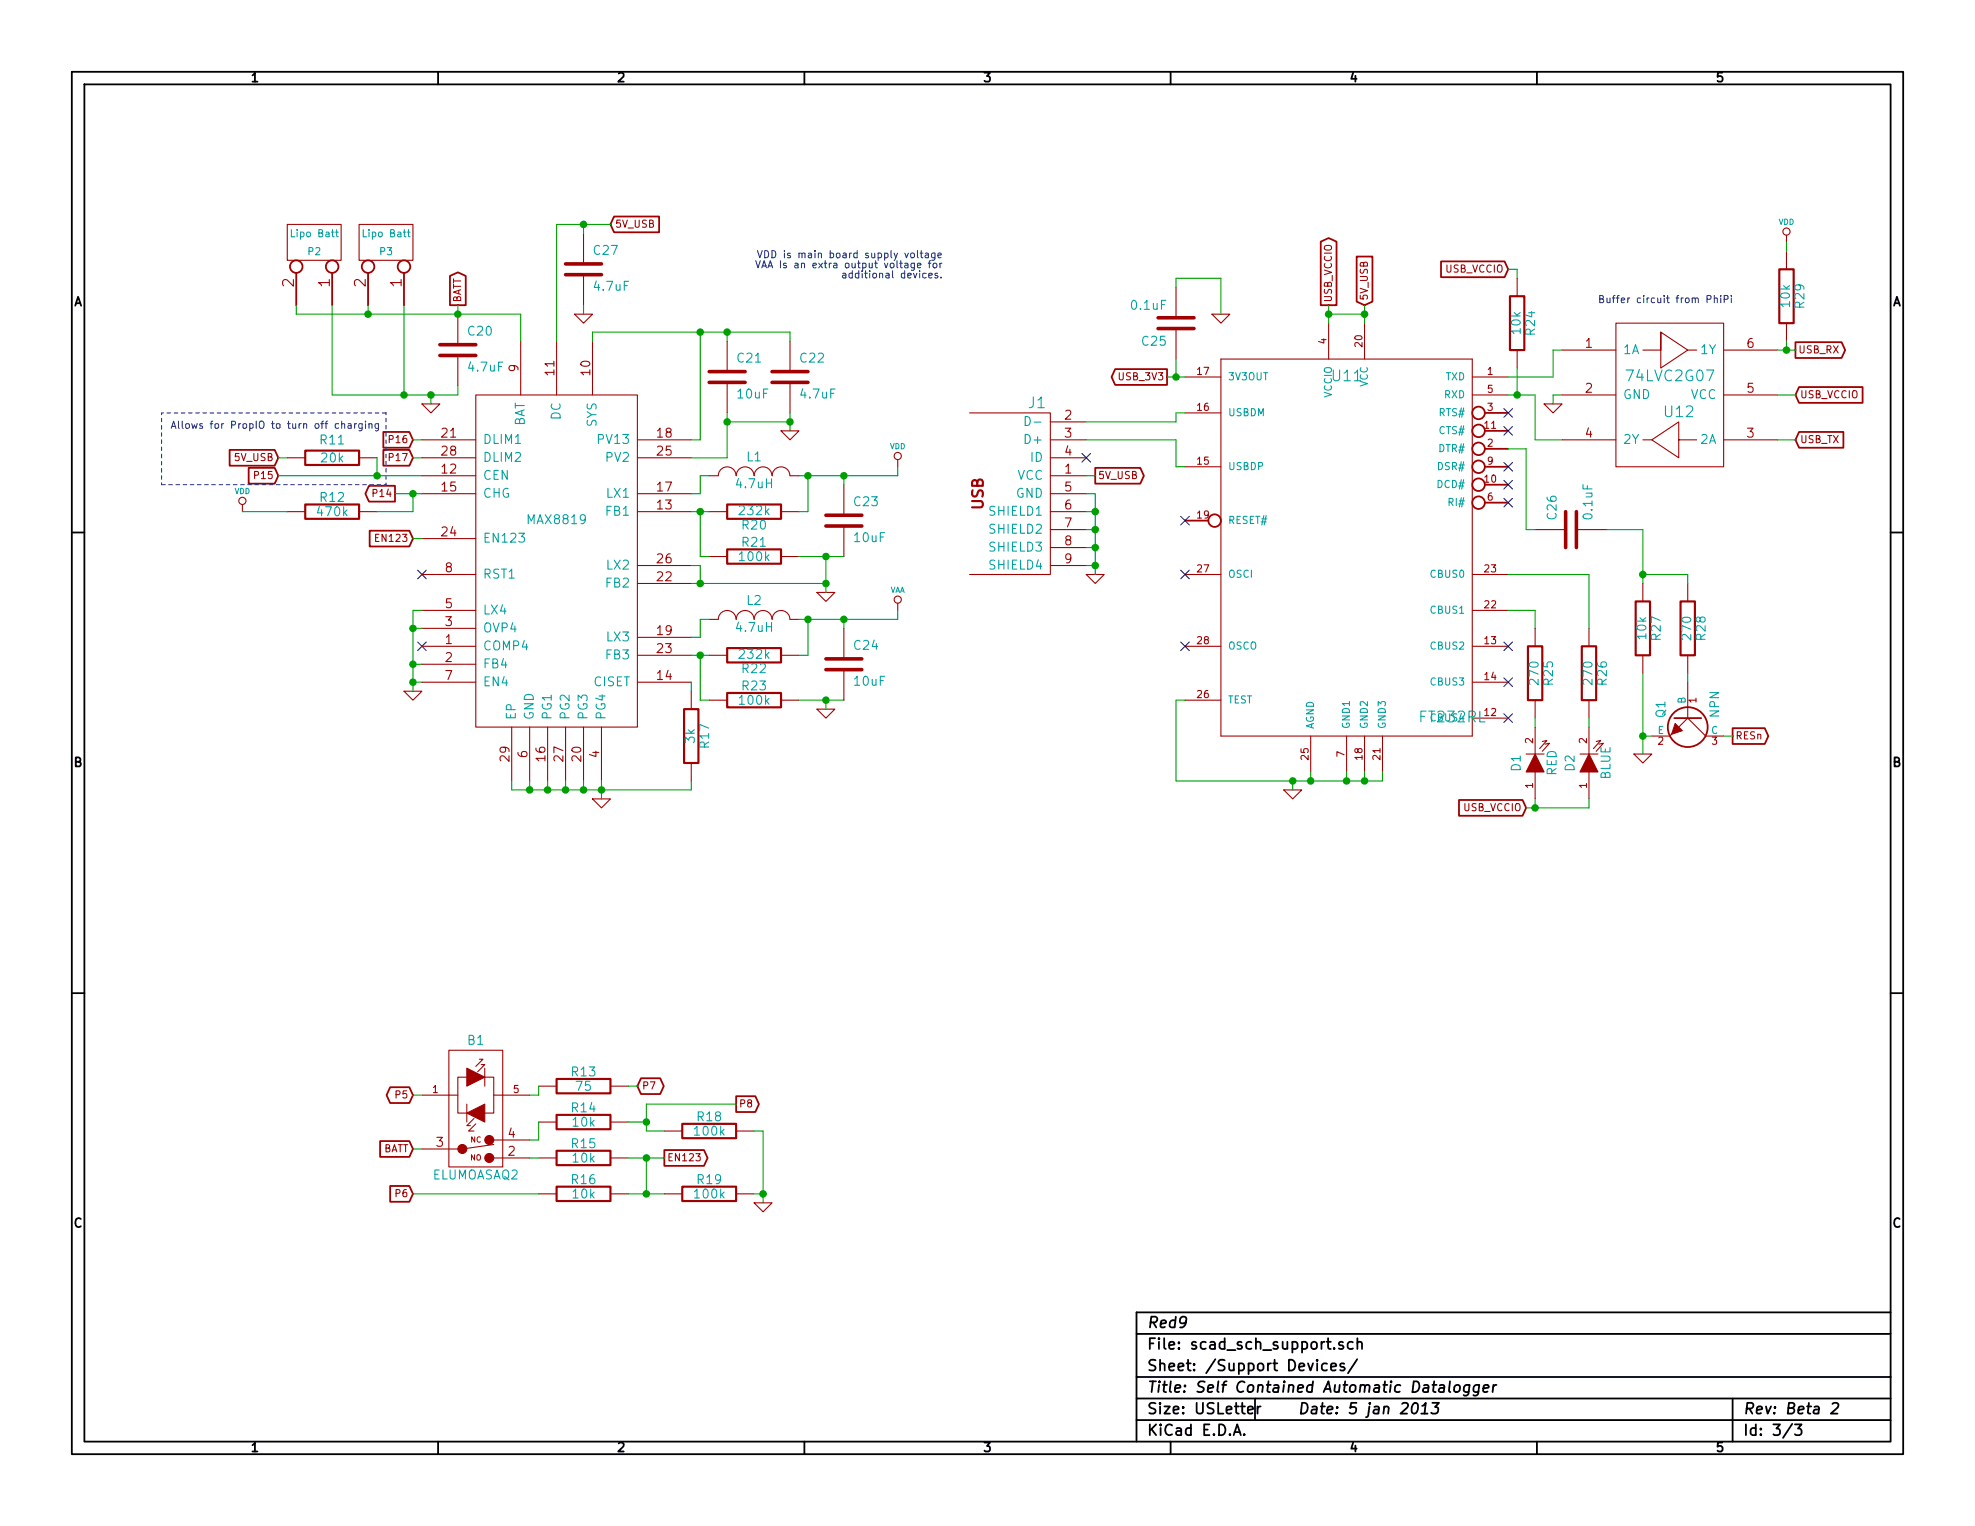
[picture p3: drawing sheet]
<svg xmlns="http://www.w3.org/2000/svg" width="279mm" height="216mm" viewBox="0 0 279 216" stroke-linecap="round" stroke-linejoin="round" font-family="sans-serif">
<g fill="none" stroke="#000" stroke-width=".25">
<path d="M10.2 10.2h259v195.5h-259zM11.9 11.9h255.6v192.1h-255.6zM62 10.2v1.7M113.8 10.2v1.7M165.6 10.2v1.7M217.4 10.2v1.7M10.2 75.3h1.7M267.5 75.3h1.7M10.2 140.5h1.7M267.5 140.5h1.7M160.8 188.7h106.7M160.8 194.8h106.7"/>
<path d="M160.8 197.9h106.7M176.5 199.5l.8-.1-.1-.3-.4-.1-.3 .2 .1 .7 .2 .1 .4-.1M177.5 197.9v3M177.9 199v1M178.3 199l-.2 .1-.2 .2M187.7 193a.48 .48 0 0 0-.6 0l-.1 .6a.48 .48 0 0 0 .7 .2M188.3 193.4l.7-.1v-.3l-.5-.1-.2 .2 .1 .7 .1 .1 .5-.1M188.7 190.7l.1 .1-.1 .1v-.1v-.1v.2M190 189.9l-.4-.1-.2 .3 .1 .2 .5 .1 .1 .2-.1 .2-.1 .1-.5-.1M190.2 193l-.4-.1-.2 .2 .1 .2 .5 .2v.1v.2l-.2 .1-.4-.1M191.4 189.9a.48 .48 0 0 0-.7 .1v.6a.48 .48 0 0 0 .7 .2M192 192.3l-1.3 2"/>
<path d="M192 190a.38 .38 0 0 1 .7 .1v.8M192 189.3v1.6M199.9 198.6a.35 .35 0 0 1 .4-.1 .35 .35 0 0 1 .3 .3 .87 .87 0 0 1-.6 1.2l-.2-.1a1.14 1.14 0 0 1 .1-1.3zM201.1 200h.9M201.2 198.9l.5-.4-.2 1.5M202.6 198.5h1l-.6 .6a.38 .38 0 0 1 .5 .3l-.1 .3-.3 .3h-.4l-.2-.1M203.7 196l.2-.1 .4 .1v.2l-.1 .8M204.3 196.3l-.5 .1a.35 .35 0 0 0-.2 .5l.1 .1 .5-.1M205.1 195.4l-.1 1.3 .2 .3M205.9 196a.38 .38 0 0 1 .7 .2l-.2 .6a.41 .41 0 0 1-.7-.1v-.5zM207.9 196a.51 .51 0 0 0-.8 .2v.6a.53 .53 0 0 0 .7 .1M207.9 195.9l-.2 1.3-.1 .1a.45 .45 0 0 1-.5 .1"/>
<path d="M209.2 196a.51 .51 0 0 0-.7 .2v.6a.53 .53 0 0 0 .6 .1M209.3 195.9l-.2 1.3-.1 .1a.45 .45 0 0 1-.6 .1M209.8 196.4l.8-.1-.1-.3-.1-.1-.4 .1-.2 .7 .2 .3 .4-.1M211.3 195.9l-.1 1.1M211.7 195.9l-.3 .1-.2 .2M245.1 197.9v6.1M259.2 198.6l.3-.1h.3a.32 .32 0 0 1 .3 .4l-.1 .2-1 .9h.9M267.5 185.7h-106.7v18.3M62 204v1.7M113.8 204v1.7M160.8 200.9h106.7M165.6 204v1.7"/>
<path d="M174.5 203l.5-1.5 .5 1.5M174.7 202.6h.7M176 202.9l.1 .1h-.1h-.1l.1-.1v.1M217.4 204v1.7M253.5 201.4l-1.3 2M253.9 201.5h1l-.5 .6a.42 .42 0 0 1 .5 .3v.4l-.2 .2h-.6l-.2-.1"/>
</g>
<g fill="none" stroke="#a00000" stroke-width=".15">
<path d="M40.6 31.8h7.7v5h-7.7zM50.8 31.8h7.6v5h-7.6zM82.5 33v4.3M82.5 38.9v4.3M214.6 39.4v2.5M252.7 33.3v1M252.7 35.6v2.5M59.7 57.2h2.5l-1.2 1.2zM64.8 44.5v4.3M64.8 50.3v4.3M67.3 55.9h22.9v47h-22.9zM73.7 48.3v7.6"/>
<path d="M78.7 48.3v7.6M81.3 44.5h2.5l-1.3 1.2zM83.8 48.3v7.6M102.9 48.3v4.3M102.9 54.1v4.3M111.8 48.3v4.3M111.8 54.1v4.3M137.2 58.4h11.4v22.9h-11.4M148.6 59.7h5.1M166.4 40.6v4.4M166.4 46.5v4.3M167.6 53.3h5.1"/>
<path d="M167.6 58.4h5.1M171.4 44.5h2.6l-1.3 1.2zM172.7 50.8h35.6v53.3h-35.6zM188 45.7v5.1M193 45.7v5.1M208.3 53.3h5.1M208.3 55.9h5.1M214.6 49.5v2.6M218.4 57.2h2.6l-1.3 1.2zM221 55.9h7.6M221 49.5h7.6M228.6 45.7h15.2v20.3h-15.2z"/>
<path d="M234.9 47v5.1l3.9-2.6-3.9-2.5v2.5h-2.5M238.8 49.5h1.2M243.8 55.9h7.7M243.8 49.5h7.7M252.7 45.7v2.6M34.3 71.4v1M40.6 72.4h2.6M40.6 64.8h2.6M50.8 72.4h2.5M50.8 64.8h2.5M59.7 67.3h7.6M59.7 64.8h7.6"/>
<path d="M59.7 62.2h7.6M59.7 69.9h7.6M59.7 76.2h7.6M90.2 72.4h7.6M90.2 64.8h7.6M90.2 62.2h7.6M90.2 69.9h7.6M100.3 67.3h1.3a1.26 1.26 0 0 1 1.3-1.3 1.26 1.26 0 0 1 1.2 1.3 1.27 1.27 0 0 1 1.3-1.3 1.27 1.27 0 0 1 1.3 1.3M100.3 72.4h2.6M100.3 78.7h2.6M106.7 67.3a1.26 1.26 0 0 1 1.3-1.3 1.26 1.26 0 0 1 1.2 1.3M109.2 67.3a1.26 1.26 0 0 1 1.3-1.3 1.26 1.26 0 0 1 1.3 1.3h1.2"/>
<path d="M110.5 61h2.5l-1.2 1.2zM110.5 72.4h2.5M110.5 78.7h2.5M119.4 68.6v4.3M119.4 74.4v4.3M127 65v1M148.6 67.3h5.1M148.6 72.4h5.1M148.6 64.8h5.1M148.6 74.9h5.1M148.6 62.2h5.1M148.6 69.9h5.1"/>
<path d="M148.6 77.5h5.1M167.6 66h5.1M217.2 74.9h4.3M221 62.2h7.6M223 74.9h4.3M232.4 62.2h1.3M237.5 62.2v2.6l-3.8-2.6 3.8-2.5v2.5h2.5M243.8 62.2h7.7M57.1 97.8h2.6l-1.3 1.3zM59.7 86.4h7.6M59.7 91.4h7.6M59.7 81.3h7.6"/>
<path d="M59.7 96.5h7.6M59.7 94h7.6M59.7 88.9h7.6M90.2 96.5h7.6M90.2 80h7.6M90.2 92.7h7.6M90.2 82.6h7.6M90.2 90.2h7.6M97.8 97.8v2.5M100.3 87.6h1.3a1.26 1.26 0 0 1 1.3-1.2 1.26 1.26 0 0 1 1.2 1.2 1.27 1.27 0 0 1 1.3-1.2 1.27 1.27 0 0 1 1.3 1.2M100.3 99.1h2.6M100.3 92.7h2.6"/>
<path d="M106.7 87.6a1.26 1.26 0 0 1 1.3-1.2 1.26 1.26 0 0 1 1.2 1.2M109.2 87.6a1.26 1.26 0 0 1 1.3-1.2 1.26 1.26 0 0 1 1.3 1.2h1.2M110.5 99.1h2.5M110.5 92.7h2.5M115.6 83.8h2.5l-1.3 1.3zM119.4 88.9v4.3M119.4 94.7v4.4M127 85.3v1.1M148.6 80h5.1M153.7 81.3h2.5l-1.3 1.3zM167.6 91.4h5.1M167.6 81.3h5.1"/>
<path d="M167.6 99.1h5.1M208.3 86.4h5.1M208.3 91.4h5.1M208.3 81.3h5.1M208.3 96.5h5.1M217.2 88.9v2.5M217.2 99.1v2.5M224.8 88.9v2.5M224.8 99.1v2.5M232.4 82.6v2.5M232.4 92.7v2.6M238.8 82.6v2.5"/>
<path d="M238.8 92.7v2.6M238.8 96.5v5.1M72.4 102.9v7.6M74.9 102.9v7.6M77.5 102.9v7.6M80 102.9v7.6M82.5 102.9v7.6M83.8 113h2.6l-1.3 1.3zM85.1 102.9v7.6M97.8 108v2.5M115.6 100.3h2.5l-1.3 1.3zM181.6 111.8h2.5l-1.2 1.2z"/>
<path d="M185.4 104.1v5.1M190.5 104.1v5.1M193 104.1v5.1M195.6 104.1v5.1M208.3 101.6h5.1M215.9 106.7h2.5M217.2 102.9v3.8M217.2 109.2v3.8M218.2 104.9l.6-.1-1 1.1M218.6 105.3l.6-.1-1 1.1M223.5 106.7h2.6M224.8 102.9v3.8"/>
<path d="M224.8 109.2v3.8M225.8 104.9l.6-.1-1 1.1M226.2 105.3l.6-.1-1 1.1M231.1 106.7h2.6l-1.3 1.3zM236.5 103.9l-.3 .2h-2.5M238.8 101.6l-1.3 1.3M238.8 101.6l2.5 2.5h2.5M59.7 154.9h5.1M63.5 148.6h7.6v16.5h-7.6zM66 152.4h-1.2v5.1h1.2M66 156.2v2.6M67.1 158.2l-1.1 1.1h.5"/>
<path d="M67.3 159l-1 1h.8M67.8 149.9h.5l-1 1M68.1 150.6h.5l-1 1M68.6 152.4h1.2v2.5h5.1M68.6 151.1v2.6M69.8 154.9v2.6h-1.2M76.2 153.7h2.5M76.2 158.8h2.5M86.4 153.7h2.5M86.4 158.8h2.5M59.7 162.6h5.1M69.8 163.8h5.1"/>
<path d="M69.8 161.9l-4.4 .7M69.8 161.3h5.1M76.2 168.9h2.5M76.2 163.8h2.5M86.4 168.9h2.5M86.4 163.8h2.5M94 168.9h2.5M94 160h2.5M104.1 168.9h2.6M104.1 160h2.6M106.7 170.2h2.5l-1.3 1.3z"/>
<circle cx="252.7" cy="32.8" r=".51"/>
<circle cx="34.3" cy="70.9" r=".51"/>
<circle cx="127" cy="64.5" r=".51"/>
<circle cx="127" cy="84.8" r=".51"/>
</g>
<g fill="none" stroke="#a00000" stroke-width=".25">
<path d="M41.9 38.6v4.6M47 38.6v4.6M52.1 38.6v4.6M57.1 38.6v4.6M63.7 39l1.1-.5 1.1 .5v4.2h-2.2zM86.9 30.6h6.3v2.3h-6.3l-.5-1.1zM186.8 34.2l1.2-.5 1.1 .5v9h-2.3zM191.9 36.3h2.3v6.4l-1.2 .5-1.1-.5zM203.9 37h9l.5 1.1-.5 1.1h-9zM157.8 52.2h7.3v2.3h-7.3l-.5-1.2zM210.1 58.4h3.3M254 48.4h6.5l.5 1.1-.5 1.1h-6.5z"/>
<path d="M254.5 54.8h9v2.2h-9l-.5-1.1zM32.5 63.7h6.4l.5 1.1-.5 1.1h-6.4zM35.2 66.2h3.7l.5 1.1-.5 1.1h-3.7zM52.2 68.7h3.7v2.3h-3.7l-.5-1.1zM52.3 75.1h5.6l.5 1.1-.5 1.1h-5.6zM54.2 61.1h3.7l.5 1.1-.5 1.1h-3.7zM54.2 63.7h3.7l.5 1.1-.5 1.1h-3.7zM154.9 66.2h6.4l.5 1.1-.5 1.1h-6.4zM167.6 73.7h3.3M210.1 63.5h3.3M210.1 71.1h3.3M210.1 66h3.3"/>
<path d="M210.1 68.6h3.3M210.1 61h3.3M254.5 61.1h6.3v2.2h-6.3l-.5-1.1zM206.4 113.2h9l.5 1.1-.5 1.1h-9zM236.9 101.6h3.8M245.1 103h4.6l.5 1.1-.5 1.2h-4.6zM55.2 153.8h2.7l.5 1.1-.5 1.2h-2.7l-.5-1.2zM90.7 152.6h2.7l.5 1.1-.5 1.1h-2.7l-.5-1.1zM104.1 155.1h2.8l.5 1.1-.5 1.1h-2.8zM53.8 161.4h4.1l.5 1.2-.5 1.1h-4.1zM55.2 167.8h2.7l.5 1.1-.5 1.1h-2.7zM94 162.7h5.6l.5 1.1-.5 1.1h-5.6z"/>
<circle cx="41.9" cy="37.7" r=".89"/>
<circle cx="47" cy="37.7" r=".89"/>
<circle cx="52.1" cy="37.7" r=".89"/>
<circle cx="57.1" cy="37.7" r=".89"/>
<circle cx="209.2" cy="58.4" r=".89"/>
<circle cx="171.8" cy="73.7" r=".89"/>
<circle cx="209.2" cy="71.1" r=".89"/>
<circle cx="209.2" cy="66" r=".89"/>
<circle cx="209.2" cy="68.6" r=".89"/>
<circle cx="209.2" cy="63.5" r=".89"/>
<circle cx="209.2" cy="61" r=".89"/>
<circle cx="238.8" cy="102.9" r="2.82"/>
</g>
<path d="M47.5 32.8h.4M47.6 32.5v.9l.3 .1M57.6 32.8h.4M57.8 32.5v.9l.2 .1M145 58.9a.66 .66 0 0 1 .7 .5 .66 .66 0 0 1-.4 .8h-.3zM146.3 59.7h1" fill="none" stroke="#00a0a0" stroke-width=".15"/>
<g fill="none" stroke="#a00000" stroke-width=".3">
<path d="M251.7 38.1h2v7.6h-2zM213.6 41.9h2v7.6h-2zM43.2 63.8h7.6v2h-7.6zM43.2 71.4h7.6v2h-7.6zM102.9 71.4h7.6v2h-7.6zM102.9 77.7h7.6v2.1h-7.6zM102.9 91.7h7.6v2h-7.6zM102.9 98h7.6v2.1h-7.6zM216.2 91.4h2v7.7h-2zM223.8 91.4h2v7.7h-2zM231.4 85.1h2v7.6h-2zM237.7 85.1h2.1v7.6h-2.1z"/>
<path d="M96.8 100.3h2v7.7h-2zM78.7 152.7h7.7v2h-7.7zM78.7 157.7h7.7v2.1h-7.7zM96.5 159h7.6v2h-7.6zM78.7 162.8h7.7v2h-7.7zM78.7 167.9h7.7v2h-7.7zM96.5 167.9h7.6v2h-7.6z"/>
</g>
<g fill="none" stroke="#0000c0" stroke-width=".15">
<path d="M212.8 57.8l1.2 1.2M214 57.8l-1.2 1.2M153.1 64.2l1.2 1.2M154.3 64.2l-1.2 1.2M167 73.1l1.2 1.2M168.2 73.1l-1.2 1.2M212.8 60.4l1.2 1.2M212.8 65.4l1.2 1.2M212.8 68l1.2 1.2M212.8 70.5l1.2 1.2M214 60.4l-1.2 1.2M214 65.4l-1.2 1.2"/>
<path d="M214 68l-1.2 1.2M214 70.5l-1.2 1.2M59.1 90.8l1.2 1.2M59.1 80.7l1.2 1.2M60.3 90.8l-1.2 1.2M60.3 80.7l-1.2 1.2M167 80.7l1.2 1.2M167 90.8l1.2 1.2M168.2 80.7l-1.2 1.2M168.2 90.8l-1.2 1.2M212.8 90.8l1.2 1.2M212.8 95.9l1.2 1.2"/>
<path d="M214 90.8l-1.2 1.2M214 95.9l-1.2 1.2M212.8 101l1.2 1.2M214 101l-1.2 1.2"/>
</g>
<g fill="#a00000" stroke="#a00000" stroke-width=".15">
<path d="M217.2 106.7l1.2 2.5h-2.5z"/>
<path d="M224.8 106.7l1.3 2.5h-2.6z"/>
<path d="M66 151.1l2.6 1.3-2.6 1.3z"/>
<path d="M66 157.5l2.6-1.3v2.6z"/>
<path d="M237 102.4l1 1-1.5 .5z"/>
<circle cx="65.4" cy="162.6" r=".63"/>
<circle cx="69.2" cy="163.8" r=".63"/>
<circle cx="69.2" cy="161.3" r=".63"/>
</g>
<g fill="none" stroke="#a00000" stroke-width=".51">
<path d="M80 38.9h5.1M80 37.3h5.1M62.2 50.3h5.1M62.2 48.8h5.1M100.3 54.1h5.1M100.3 52.6h5.1M109.2 54.1h5.1M109.2 52.6h5.1M163.8 45h5.1M163.8 46.5h5.1M116.8 74.4h5.1M116.8 72.9h5.1"/>
<path d="M221.5 72.4v5.1M223 72.4v5.1M116.8 94.7h5.1M116.8 93.2h5.1"/>
</g>
<g fill="none" stroke="#00f" stroke-width=".15">
<path d="M106.9 36.9l.3 1 .4-1M107.2 35.5l.3 1 .3-1M107.8 37.9l.3-1 .3 1M107.9 37.6h.5M108.2 35.5a.51 .51 0 0 1 .5 .5 .51 .51 0 0 1-.5 .5zM108.6 37.9l.4-1 .3 1M108.7 37.6h.5M109.2 35.5a.51 .51 0 0 1 .6 .5 .51 .51 0 0 1-.6 .5zM119.2 38.7h.4l.1 .6M119.7 38.9h-.4l-.1 .2 .1 .2h.4M120.6 38.7h-.4l-.1 .1 .1 .5h.4M132.1 37.3h.3l.1 .1v.3l-.2 .2-.2-.1-.1-.1z"/>
<path d="M132.3 36.4h-.4l-.1-.1 .1-.5h.4v.8l-.2 .2h-.3M132.7 36.1l.5-.1-.1-.2h-.3l-.1 .1v.5h.4M133 37.2v.7M133.1 39.2v.1M133.2 37.2l-.2 .1v.1M47.9 60h-.4l-.1 .1 .1 .5h.4M48.3 59.6v1M49.3 60h.3l.1 .6M50.2 59.9v.7M50.4 59.9l-.2 .1v.1M51.2 59.9v.9l-.2 .2-.2-.1M51.2 60h-.4l-.1 .1 .1 .5h.4"/>
<path d="M51.7 59.6v.1M51.7 59.9v.7M52.2 59.9v.7M53.5 59.9v.9l-.2 .2-.2-.1M53.5 60h-.4v.1v.5h.4M241.5 42.3h.5l.1-.1-.1-.3-.5-.1v1M242.5 42.2h.4l.1 .6M242.5 41.8v1M243.4 41.8v.1M243.4 42.2v.6M243.9 42.3h.5l.1-.1-.1-.3-.5-.1v1M244.9 41.8v.1"/>
<path d="M244.9 42.2v.6M48.3 60h.4l.1 .6M49.7 60.2h-.4l-.1 .2 .1 .2h.4M52.2 60h.4v.6"/>
</g>
<g fill="#00a000" stroke="#00a000" stroke-width=".25">
<circle cx="64.8" cy="44.5" r=".41"/>
<circle cx="53.3" cy="67.3" r=".41"/>
<circle cx="58.4" cy="69.9" r=".41"/>
<circle cx="99.1" cy="72.4" r=".41"/>
<circle cx="119.4" cy="67.3" r=".41"/>
<circle cx="114.3" cy="67.3" r=".41"/>
<circle cx="116.8" cy="78.7" r=".41"/>
<circle cx="99.1" cy="47" r=".41"/>
<circle cx="102.9" cy="47" r=".41"/>
<circle cx="111.8" cy="59.7" r=".41"/>
<circle cx="58.4" cy="88.9" r=".41"/>
<circle cx="58.4" cy="96.5" r=".41"/>
<circle cx="102.9" cy="59.7" r=".41"/>
<circle cx="116.8" cy="82.6" r=".41"/>
<circle cx="99.1" cy="82.6" r=".41"/>
<circle cx="58.4" cy="94" r=".41"/>
<circle cx="232.4" cy="81.3" r=".41"/>
<circle cx="232.4" cy="104.1" r=".41"/>
<circle cx="252.7" cy="49.5" r=".41"/>
<circle cx="154.9" cy="72.4" r=".41"/>
<circle cx="154.9" cy="74.9" r=".41"/>
<circle cx="154.9" cy="77.5" r=".41"/>
<circle cx="154.9" cy="80" r=".41"/>
<circle cx="217.2" cy="114.3" r=".41"/>
<circle cx="99.1" cy="92.7" r=".41"/>
<circle cx="119.4" cy="87.6" r=".41"/>
<circle cx="114.3" cy="87.6" r=".41"/>
<circle cx="116.8" cy="99.1" r=".41"/>
<circle cx="85.1" cy="111.8" r=".41"/>
<circle cx="82.5" cy="111.8" r=".41"/>
<circle cx="80" cy="111.8" r=".41"/>
<circle cx="77.5" cy="111.8" r=".41"/>
<circle cx="74.9" cy="111.8" r=".41"/>
<circle cx="91.4" cy="163.8" r=".41"/>
<circle cx="91.4" cy="168.9" r=".41"/>
<circle cx="91.4" cy="158.8" r=".41"/>
<circle cx="107.9" cy="168.9" r=".41"/>
<circle cx="61" cy="55.9" r=".41"/>
<circle cx="57.1" cy="55.9" r=".41"/>
<circle cx="52.1" cy="44.5" r=".41"/>
<circle cx="82.5" cy="31.8" r=".41"/>
<circle cx="188" cy="44.5" r=".41"/>
<circle cx="193" cy="44.5" r=".41"/>
<circle cx="166.4" cy="53.3" r=".41"/>
<circle cx="214.6" cy="55.9" r=".41"/>
<circle cx="185.4" cy="110.5" r=".41"/>
<circle cx="190.5" cy="110.5" r=".41"/>
<circle cx="193" cy="110.5" r=".41"/>
<circle cx="182.9" cy="110.5" r=".41"/>
</g>
<g fill="none" stroke="#00a000" stroke-width=".15">
<path d="M82.5 31.8v1.2M86.4 31.8h-7.7v16.5M213.4 38.1h1.2v1.3M252.7 34.3v1.3M41.9 43.2v1.3h31.8v3.8M47 43.2v12.7h17.8v-1.3M52.1 43.2v1.3M57.1 43.2v12.7M61 55.9v1.3M64.8 43.2v1.3M82.5 43.2v1.3M83.8 48.3v-1.3h28v1.3"/>
<path d="M99.1 47v15.2h-1.3M102.9 58.4v6.4h-5.1M102.9 47v1.3M102.9 59.7h8.9M111.8 58.4v2.6M165.1 53.3h2.5M166.4 40.6v-1.2h6.3v5.1M166.4 50.8v2.5M167.6 58.4h-1.2v1.3h-12.7M188 44.5h5M188 43.2v2.5M193 43.2v2.5"/>
<path d="M213.4 55.9h3.8v6.3h3.8M214.6 52.1v3.8M221 55.9h-1.3v1.3M221 49.5h-1.3v3.8h-6.3M251.5 55.9h2.5M251.5 49.5h2.5M252.7 48.3v1.2M34.3 72.4h6.3M39.4 67.3h20.3M39.4 64.8h1.2M53.3 64.8v2.5M55.9 69.9h3.8"/>
<path d="M58.4 62.2h1.3M58.4 64.8h1.3M58.4 69.9v2.5h-5.1M58.4 76.2h1.3M97.8 72.4h2.5M99.1 72.4v6.3h1.2M100.3 67.3h-1.2v2.6h-1.3M113 78.7h6.4M114.3 67.3v5.1h-1.3M116.8 78.7v5.1M119.4 67.3v1.3M127 66v1.3h-14"/>
<path d="M153.7 62.2h12.7v3.8h1.2M153.7 67.3h1.2M153.7 72.4h1.2M153.7 69.9h1.2v11.4M153.7 74.9h1.2M153.7 77.5h1.2M213.4 63.5h2.5v11.4h1.3M227.3 74.9h5.1v7.7M251.5 62.2h2.5M58.4 88.9h1.3M58.4 96.5h1.3M58.4 94h1.3"/>
<path d="M59.7 86.4h-1.3v11.4M97.8 80h1.3v2.6M97.8 82.6h19M97.8 92.7h2.5M97.8 96.5v1.3M99.1 92.7v6.4h1.2M100.3 87.6h-1.2v2.6h-1.3M113 99.1h6.4M114.3 87.6v5.1h-1.3M116.8 99.1v1.2M119.4 87.6v1.3M127 86.4v1.2h-14"/>
<path d="M153.7 80h1.2M167.6 99.1h-1.2v11.4h29.2v-1.3M213.4 86.4h3.8v2.5M213.4 81.3h11.4v7.6M232.4 95.3v11.4M232.4 81.3h6.4v1.3M238.8 95.3v1.2M72.4 110.5v1.3h25.4v-1.3M74.9 110.5v1.3M77.5 110.5v1.3M80 110.5v1.3M82.5 110.5v1.3"/>
<path d="M85.1 110.5v2.5M182.9 110.5v1.3M185.4 109.2v1.3M190.5 109.2v1.3M193 109.2v1.3M217.2 101.6v1.3M217.2 113v1.3M224.8 113v1.3h-8.9M224.8 101.6v1.3M232.4 104.1h1.3M243.8 104.1h1.3M58.4 154.9h1.3"/>
<path d="M76.2 153.7v1.2h-1.3M76.2 158.8v2.5h-1.3M88.9 153.7h1.3M88.9 158.8h2.5M104.1 156.2h-12.7v3.8h2.6M58.4 162.6h1.3M58.4 168.9h17.8M74.9 163.8h1.3M88.9 168.9h5.1M88.9 163.8h5.1M91.4 163.8v5.1M106.7 168.9h1.2"/>
<path d="M106.7 160h1.2v10.2"/>
</g>
<path d="M22.9 58.4h31.7M54.6 58.4v10.2M22.9 68.6v-10.2M54.6 68.6h-31.7" fill="none" stroke="#00f" stroke-width=".15" stroke-dasharray=".5" stroke-dashoffset=".3"/>
<g font-size="2.1" fill="#a00000">
<text x="41.7" y="40.6" transform="rotate(-90 41.7 40.6)">2</text>
<text x="46.7" y="40.6" transform="rotate(-90 46.7 40.6)">1</text>
<text x="51.8" y="40.6" transform="rotate(-90 51.8 40.6)">2</text>
<text x="56.9" y="40.6" transform="rotate(-90 56.9 40.6)">1</text>
<text x="139.2" y="72.1" transform="rotate(-90 139.2 72.1)">USB</text>
</g>
<g font-size="2.1" fill="#00a0a0">
<text x="145.5" y="57.8">J1</text>
<text x="188.6" y="54">U11</text>
<text x="230.3" y="54">74LVC2G07</text>
<text x="235.6" y="59.1">U12</text>
<text x="201" y="102.3">FT232RL</text>
</g>
<g font-size="2.1">
<text x="162.3" y="191">File: scad_sch_support.sch</text>
<text x="162.3" y="188">Red9</text>
<text x="162.3" y="197.1">Title: Self Contained Automatic Datalogger</text>
<text x="162.3" y="194.1">Sheet: /Support Devices/</text>
<text x="162.3" y="203.2">KiCad E.D.A.</text>
<text x="162.3" y="200.2">Size: USLetter</text>
<text x="183.6" y="200.2">Date: 5 jan 2013</text>
<text x="246.6" y="200.2">Rev: Beta 2</text>
<text x="246.6" y="203.2">Id: 3/3</text>
</g>
<g font-size="1.8">
<text x="35.6" y="11.7">1</text>
<text x="87.4" y="11.7">2</text>
<text x="139.2" y="11.7">3</text>
<text x="191" y="11.7">4</text>
<text x="242.8" y="11.7">5</text>
<text x="10.4" y="43.4">A</text>
<text x="267.7" y="43.4">A</text>
<text x="10.4" y="108.6">B</text>
<text x="267.7" y="108.6">B</text>
<text x="10.4" y="173.7">C</text>
<text x="267.7" y="173.7">C</text>
<text x="35.6" y="205.5">1</text>
<text x="87.4" y="205.5">2</text>
<text x="139.2" y="205.5">3</text>
<text x="191" y="205.5">4</text>
<text x="242.8" y="205.5">5</text>
</g>
<g font-size="1.8" fill="#00a0a0">
<text x="84" y="36.1">C27</text>
<text x="84.2" y="41.2">4.7uF</text>
<text x="66.3" y="47.5">C20</text>
<text x="160.1" y="43.9">0.1uF</text>
<text x="215.2" y="47.2" transform="rotate(-90 215.2 47.2)">10k</text>
<text x="217.2" y="47.3" transform="rotate(-90 217.2 47.3)">R24</text>
<text x="253.3" y="43.4" transform="rotate(-90 253.3 43.4)">10k</text>
<text x="255.3" y="43.5" transform="rotate(-90 255.3 43.5)">R29</text>
<text x="66.4" y="52.6">4.7uF</text>
<text x="104.4" y="51.4">C21</text>
<text x="113.3" y="51.4">C22</text>
<text x="161.6" y="49">C25</text>
<text x="229.6" y="50.2">1A</text>
<text x="240.7" y="50.2">1Y</text>
<text x="79.4" y="59.5" transform="rotate(-90 79.4 59.5)">DC</text>
<text x="104.4" y="56.4">10uF</text>
<text x="113.4" y="56.4">4.7uF</text>
<text x="229.6" y="56.5">GND</text>
<text x="239.1" y="56.5">VCC</text>
<text x="45.4" y="62.9">R11</text>
<text x="45.5" y="65.5">20k</text>
<text x="68.3" y="62.9">DLIM1</text>
<text x="68.3" y="65.4">DLIM2</text>
<text x="74.3" y="60.5" transform="rotate(-90 74.3 60.5)">BAT</text>
<text x="84.5" y="60.4" transform="rotate(-90 84.5 60.4)">SYS</text>
<text x="84.8" y="62.9">PV13</text>
<text x="85.8" y="65.4">PV2</text>
<text x="105.7" y="65.3">L1</text>
<text x="145.3" y="62.9">D+</text>
<text x="145.8" y="65.4">ID</text>
<text x="229.6" y="62.9">2Y</text>
<text x="240.6" y="62.9">2A</text>
<text x="45.4" y="71.1">R12</text>
<text x="68.3" y="67.9">CEN</text>
<text x="68.3" y="70.5">CHG</text>
<text x="85.9" y="70.5">LX1</text>
<text x="104.3" y="69.1">4.7uH</text>
<text x="120.9" y="71.7">C23</text>
<text x="143.6" y="70.5">GND</text>
<text x="143.8" y="67.9">VCC</text>
<text x="45" y="73.1">470k</text>
<text x="68.3" y="76.8">EN123</text>
<text x="74.8" y="74.2">MAX8819</text>
<text x="85.8" y="73">FB1</text>
<text x="104.7" y="72.9">232k</text>
<text x="105.1" y="75">R20</text>
<text x="105.1" y="77.4">R21</text>
<text x="120.9" y="76.8">10uF</text>
<text x="140.1" y="73">SHIELD1</text>
<text x="140.1" y="75.6">SHIELD2</text>
<text x="220.3" y="73.4" transform="rotate(-90 220.3 73.4)">C26</text>
<text x="225.3" y="73.3" transform="rotate(-90 225.3 73.3)">0.1uF</text>
<text x="68.3" y="81.9">RST1</text>
<text x="85.8" y="83.2">FB2</text>
<text x="85.9" y="80.6">LX2</text>
<text x="104.7" y="79.5">100k</text>
<text x="140.1" y="78.1">SHIELD3</text>
<text x="140.1" y="80.6">SHIELD4</text>
<text x="68.3" y="89.5">OVP4</text>
<text x="68.3" y="87">LX4</text>
<text x="104.3" y="89.5">4.7uH</text>
<text x="105.7" y="85.6">L2</text>
<text x="68.3" y="92.1">COMP4</text>
<text x="68.3" y="94.6">FB4</text>
<text x="85.8" y="93.3">FB3</text>
<text x="85.9" y="90.8">LX3</text>
<text x="104.7" y="93.3">232k</text>
<text x="105.1" y="95.3">R22</text>
<text x="120.9" y="92">C24</text>
<text x="233" y="90.4" transform="rotate(-90 233 90.4)">10k</text>
<text x="235" y="90.5" transform="rotate(-90 235 90.5)">R27</text>
<text x="239.3" y="90.4" transform="rotate(-90 239.3 90.4)">270</text>
<text x="241.4" y="90.5" transform="rotate(-90 241.4 90.5)">R28</text>
<text x="68.3" y="97.2">EN4</text>
<text x="73" y="101.9" transform="rotate(-90 73 101.9)">EP</text>
<text x="75.6" y="101.9" transform="rotate(-90 75.6 101.9)">GND</text>
<text x="78.1" y="101.9" transform="rotate(-90 78.1 101.9)">PG1</text>
<text x="80.6" y="101.9" transform="rotate(-90 80.6 101.9)">PG2</text>
<text x="83.2" y="101.9" transform="rotate(-90 83.2 101.9)">PG3</text>
<text x="83.9" y="97.2">CISET</text>
<text x="85.7" y="101.9" transform="rotate(-90 85.7 101.9)">PG4</text>
<text x="104.7" y="99.8">100k</text>
<text x="105.1" y="97.7">R23</text>
<text x="120.9" y="97.1">10uF</text>
<text x="217.7" y="96.7" transform="rotate(-90 217.7 96.7)">270</text>
<text x="219.8" y="96.9" transform="rotate(-90 219.8 96.9)">R25</text>
<text x="225.3" y="96.7" transform="rotate(-90 225.3 96.7)">270</text>
<text x="227.4" y="96.9" transform="rotate(-90 227.4 96.9)">R26</text>
<text x="235.7" y="101.5" transform="rotate(-90 235.7 101.5)">Q1</text>
<text x="243.3" y="101.5" transform="rotate(-90 243.3 101.5)">NPN</text>
<text x="98.3" y="105.1" transform="rotate(-90 98.3 105.1)">3k</text>
<text x="100.4" y="105.8" transform="rotate(-90 100.4 105.8)">R17</text>
<text x="215.2" y="109.1" transform="rotate(-90 215.2 109.1)">D1</text>
<text x="220.3" y="109.8" transform="rotate(-90 220.3 109.8)">RED</text>
<text x="222.8" y="109.1" transform="rotate(-90 222.8 109.1)">D2</text>
<text x="227.9" y="110.3" transform="rotate(-90 227.9 110.3)">BLUE</text>
<text x="66.2" y="147.9">B1</text>
<text x="80.9" y="152.3">R13</text>
<text x="81.6" y="154.4">75</text>
<text x="80.9" y="157.4">R14</text>
<text x="81.1" y="159.5">10k</text>
<text x="98.4" y="160.7">100k</text>
<text x="98.7" y="158.7">R18</text>
<text x="61.1" y="166.9">ELUMOASAQ2</text>
<text x="80.9" y="162.5">R15</text>
<text x="80.9" y="167.6">R16</text>
<text x="81.1" y="164.5">10k</text>
<text x="98.7" y="167.6">R19</text>
<text x="81.1" y="169.6">10k</text>
<text x="98.4" y="169.6">100k</text>
</g>
<g font-size="1.8" fill="#a00000">
<text x="73.4" y="52.6" transform="rotate(-90 73.4 52.6)">9</text>
<text x="78.5" y="53" transform="rotate(-90 78.5 53)">11</text>
<text x="83.6" y="53" transform="rotate(-90 83.6 53)">10</text>
<text x="224.3" y="49.3">1</text>
<text x="247.2" y="49.3">6</text>
<text x="150.6" y="59.4">2</text>
<text x="224.3" y="55.6">2</text>
<text x="247.2" y="55.6">5</text>
<text x="62.5" y="62">21</text>
<text x="62.5" y="64.5">28</text>
<text x="93" y="64.5">25</text>
<text x="93" y="62">18</text>
<text x="150.6" y="62">3</text>
<text x="150.6" y="64.5">4</text>
<text x="224.3" y="62">4</text>
<text x="247.2" y="62">3</text>
<text x="62.5" y="67.1">12</text>
<text x="62.5" y="69.6">15</text>
<text x="93" y="69.6">17</text>
<text x="150.6" y="67.1">1</text>
<text x="150.6" y="69.6">5</text>
<text x="62.5" y="75.9">24</text>
<text x="93" y="72.1">13</text>
<text x="150.6" y="72.1">6</text>
<text x="150.6" y="74.7">7</text>
<text x="150.6" y="77.2">8</text>
<text x="63" y="81">8</text>
<text x="93" y="82.3">22</text>
<text x="93" y="79.8">26</text>
<text x="150.6" y="79.8">9</text>
<text x="63" y="88.6">3</text>
<text x="63" y="86.1">5</text>
<text x="93" y="89.9">19</text>
<text x="63" y="91.2">1</text>
<text x="63" y="93.7">2</text>
<text x="93" y="92.5">23</text>
<text x="63" y="96.3">7</text>
<text x="93" y="96.3">14</text>
<text x="72.1" y="107.6" transform="rotate(-90 72.1 107.6)">29</text>
<text x="74.7" y="107.2" transform="rotate(-90 74.7 107.2)">6</text>
<text x="77.2" y="107.6" transform="rotate(-90 77.2 107.6)">16</text>
<text x="79.8" y="107.6" transform="rotate(-90 79.8 107.6)">27</text>
<text x="82.3" y="107.6" transform="rotate(-90 82.3 107.6)">20</text>
<text x="84.8" y="107.2" transform="rotate(-90 84.8 107.2)">4</text>
<text x="71.9" y="161">4</text>
<text x="61.7" y="162.3">3</text>
<text x="71.9" y="163.6">2</text>
</g>
<g font-size="1.4" fill="#00a0a0">
<text x="41.4" y="33.6">Lipo Batt</text>
<text x="51.6" y="33.6">Lipo Batt</text>
<text x="43.6" y="36.1">P2</text>
<text x="53.7" y="36.1">P3</text>
<text x="173.7" y="53.8">3V3OUT</text>
<text x="204.4" y="53.8">TXD</text>
<text x="173.7" y="58.9">USBDM</text>
<text x="188.5" y="56.3" transform="rotate(-90 188.5 56.3)">VCCIO</text>
<text x="193.5" y="54.8" transform="rotate(-90 193.5 54.8)">VCC</text>
<text x="203.7" y="58.9">RTS#</text>
<text x="204.3" y="56.4">RXD</text>
<text x="203.6" y="64">DTR#</text>
<text x="203.7" y="61.5">CTS#</text>
<text x="173.7" y="66.5">USBDP</text>
<text x="203.4" y="69.1">DCD#</text>
<text x="203.5" y="66.5">DSR#</text>
<text x="205.1" y="71.6">RI#</text>
<text x="173.7" y="74.2">RESET#</text>
<text x="173.7" y="81.8">OSCI</text>
<text x="202.5" y="81.8">CBUS0</text>
<text x="202.5" y="86.9">CBUS1</text>
<text x="173.7" y="91.9">OSCO</text>
<text x="202.5" y="91.9">CBUS2</text>
<text x="173.7" y="99.6">TEST</text>
<text x="202.5" y="97">CBUS3</text>
<text x="238.5" y="99.6" transform="rotate(-90 238.5 99.6)">B</text>
<text x="185.9" y="103.1" transform="rotate(-90 185.9 103.1)">AGND</text>
<text x="191" y="103.1" transform="rotate(-90 191 103.1)">GND1</text>
<text x="193.5" y="103.1" transform="rotate(-90 193.5 103.1)">GND2</text>
<text x="196.1" y="103.1" transform="rotate(-90 196.1 103.1)">GND3</text>
<text x="202.5" y="102.1">CBUS4</text>
<text x="234.5" y="103.9">E</text>
<text x="242.1" y="103.9">C</text>
</g>
<g font-size="1.4" fill="#a00000">
<text x="87" y="32.3">5V_USB</text>
<text x="204.4" y="38.6">USB_VCCIO</text>
<text x="65.3" y="42.8" transform="rotate(-90 65.3 42.8)">BATT</text>
<text x="188.5" y="42.8" transform="rotate(-90 188.5 42.8)">USB_VCCIO</text>
<text x="193.5" y="42.5" transform="rotate(-90 193.5 42.5)">5V_USB</text>
<text x="158.4" y="53.8">USB_3V3</text>
<text x="169.4" y="53.1">17</text>
<text x="187.7" y="48.6" transform="rotate(-90 187.7 48.6)">4</text>
<text x="192.8" y="49" transform="rotate(-90 192.8 49)">20</text>
<text x="210.4" y="53.1">1</text>
<text x="254.4" y="50">USB_RX</text>
<text x="169.4" y="58.2">16</text>
<text x="210.4" y="58.2">3</text>
<text x="210.4" y="55.6">5</text>
<text x="254.7" y="56.4">USB_VCCIO</text>
<text x="33.2" y="65.3">5V_USB</text>
<text x="55.2" y="62.7">P16</text>
<text x="55.2" y="65.3">P17</text>
<text x="169.4" y="65.8">15</text>
<text x="210" y="60.7">11</text>
<text x="210.4" y="63.2">2</text>
<text x="210.4" y="65.8">9</text>
<text x="254.7" y="62.7">USB_TX</text>
<text x="36.2" y="67.8">P15</text>
<text x="53" y="70.4">P14</text>
<text x="155.3" y="67.8">5V_USB</text>
<text x="210" y="68.3">10</text>
<text x="210.4" y="70.9">6</text>
<text x="53.4" y="76.7">EN123</text>
<text x="169.4" y="73.4">19</text>
<text x="169.4" y="81">27</text>
<text x="210" y="81">23</text>
<text x="210" y="86.1">22</text>
<text x="169.4" y="91.2">28</text>
<text x="210" y="91.2">13</text>
<text x="169.4" y="98.8">26</text>
<text x="210" y="101.3">12</text>
<text x="210" y="96.3">14</text>
<text x="240" y="99.4" transform="rotate(-90 240 99.4)">1</text>
<text x="185.2" y="107.5" transform="rotate(-90 185.2 107.5)">25</text>
<text x="190.2" y="107.1" transform="rotate(-90 190.2 107.1)">7</text>
<text x="192.8" y="107.5" transform="rotate(-90 192.8 107.5)">18</text>
<text x="195.3" y="107.5" transform="rotate(-90 195.3 107.5)">21</text>
<text x="216.9" y="105.2" transform="rotate(-90 216.9 105.2)">2</text>
<text x="224.5" y="105.2" transform="rotate(-90 224.5 105.2)">2</text>
<text x="234.6" y="105.4">2</text>
<text x="242.2" y="105.4">3</text>
<text x="245.5" y="104.6">RESn</text>
<text x="216.9" y="111.5" transform="rotate(-90 216.9 111.5)">1</text>
<text x="224.5" y="111.5" transform="rotate(-90 224.5 111.5)">1</text>
<text x="207" y="114.8">USB_VCCIO</text>
<text x="56" y="155.4">P5</text>
<text x="61.2" y="154.7">1</text>
<text x="72.6" y="154.7">5</text>
<text x="90.8" y="154.2">P7</text>
<text x="104.5" y="156.7">P8</text>
<text x="54" y="163.1">BATT</text>
<text x="94.4" y="164.3">EN123</text>
<text x="56" y="169.4">P6</text>
</g>
<g font-size="1.4" fill="#00f">
<text x="110.5" y="36.6">VDD is main board supply voltage</text>
<text x="110.5" y="38">VAA Is an extra output voltage for</text>
<text x="120.7" y="39.4">additional devices.</text>
<text x="226.1" y="42.9">Buffer circuit from PhiPi</text>
<text x="24.1" y="60.7">Allows for PropIO to turn off charging</text>
</g>
<g font-size="1.1" fill="#00a0a0">
<text x="251.6" y="31.8">VDD</text>
<text x="125.9" y="63.6">VDD</text>
<text x="33.2" y="69.9">VDD</text>
<text x="125.9" y="83.9">VAA</text>
</g>
<g font-size="1.1" fill="#a00000">
<text x="66.5" y="161.7">NC</text>
<text x="66.5" y="164.2">NO</text>
</g>
</svg>
